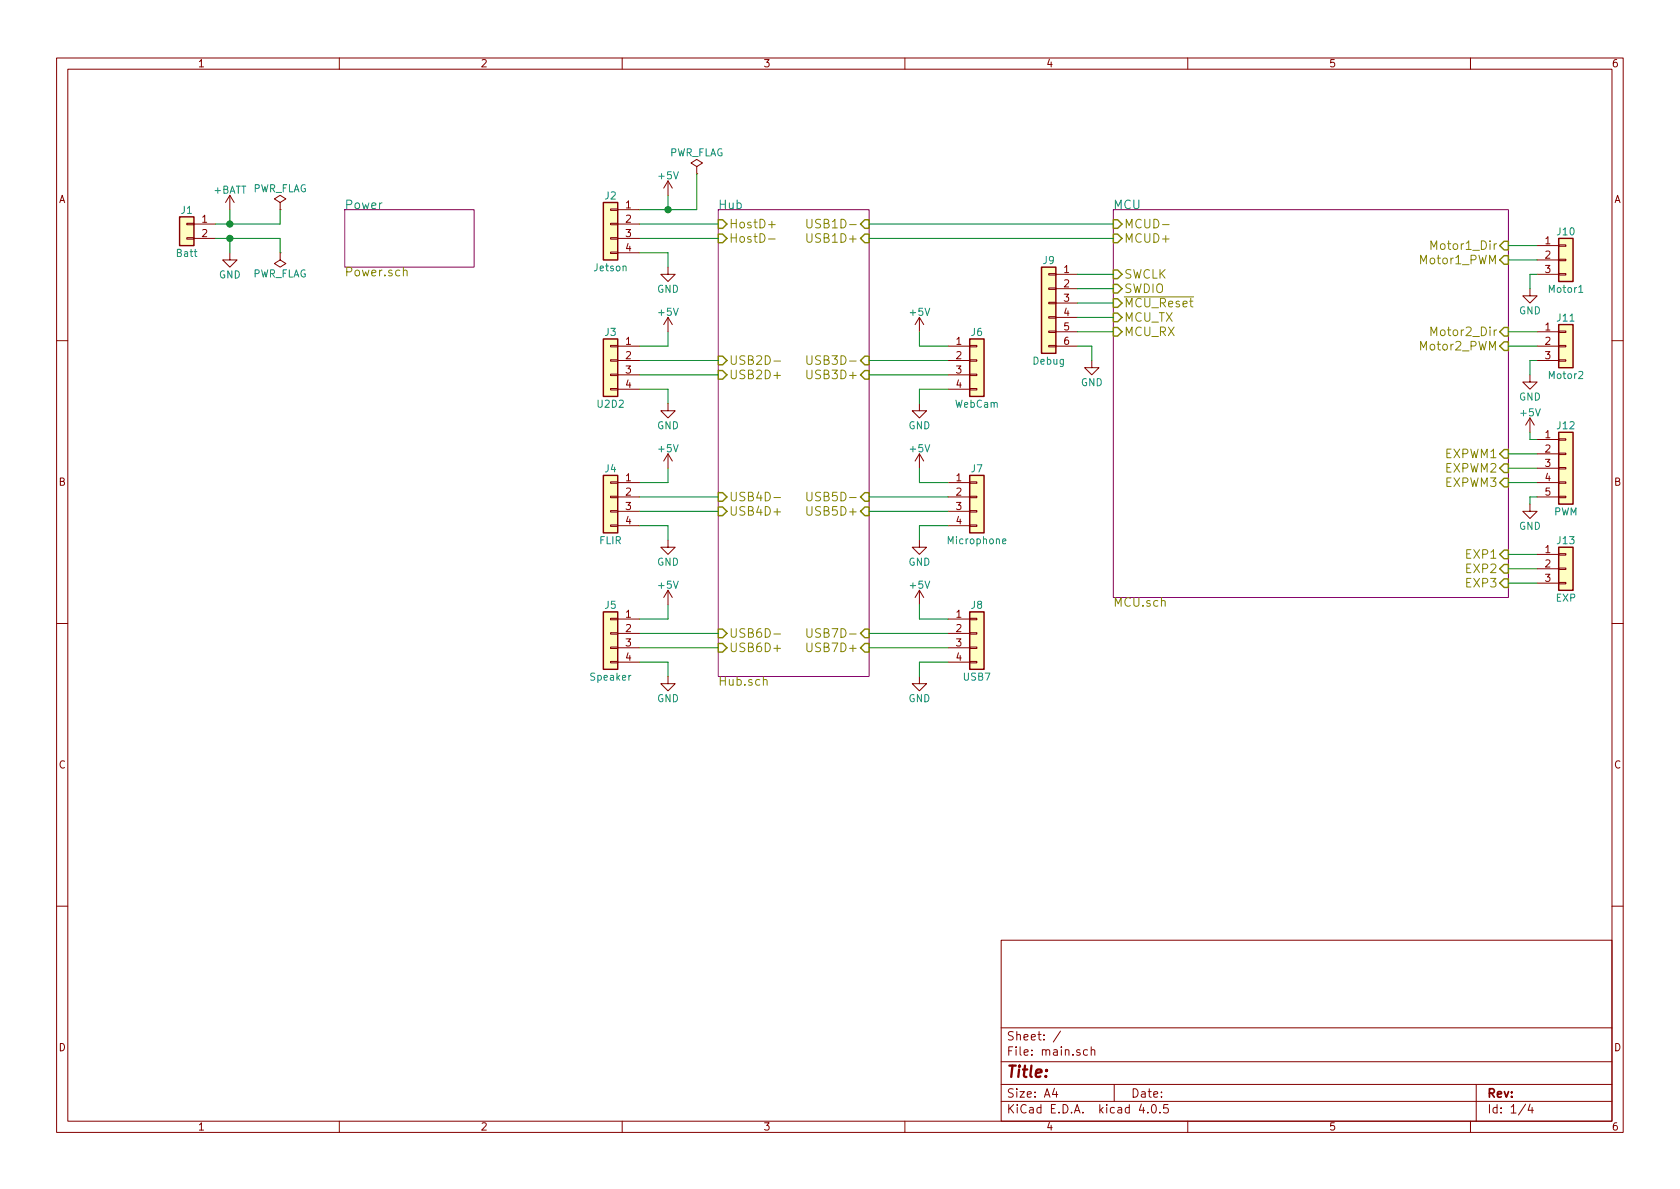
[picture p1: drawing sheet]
<svg xmlns="http://www.w3.org/2000/svg" width="297mm" height="210mm" viewBox="0 0 297 210" stroke-linecap="round" stroke-linejoin="round" font-family="sans-serif">
<g fill="none" stroke="#840000" stroke-width=".18">
<path d="M10 10.3h277v189.9h-277zM12 12.2h273v186.1h-273zM60 10.3v1.9M110 10.3v1.9M160 10.3v1.9M210 10.3v1.9M260 10.3v1.9M33 39.5h1.3v.2h-1.3zM34.3 39.6h3.8M40.6 34.5l-.7 1.3M40.6 34.5v2.6M40.6 34.5l.8 1.3"/>
<path d="M49.5 37.1h.1M49.5 35.8l1-.6-1-.7-1 .7 1 .6v1.3M107.9 39.5h1.3v.2h-1.3zM107.9 37h1.3v.2h-1.3zM109.2 37.1h3.8M109.2 39.6h3.8M118.1 32v2.5M118.1 32l-.8 1.3M118.1 32l.8 1.3M123.2 30.7h.1M123.2 29.5l1-.7-1-.6-1 .6 1 .7v1.2M33 42h1.3v.3h-1.3z"/>
<path d="M34.3 42.2h3.8M40.6 44.7v1.3h1.3l-1.3 1.2-1.2-1.2h1.2M49.5 44.7h.1M49.5 44.7v1.3l1 .6-1 .6-1-.6 1-.6M107.9 44.6h1.3v.2h-1.3zM107.9 42h1.3v.3h-1.3zM109.2 42.2h3.8M109.2 44.7h3.8M118.1 47.2v1.3h1.3l-1.3 1.3-1.3-1.3h1.3M118.1 56.1v2.6M118.1 56.1l.8 1.3M118.1 56.1l-.8 1.3"/>
<path d="M162.6 56.1l-.8 1.3M162.6 56.1v2.6M162.6 56.1l.7 1.3M185.4 58.5h1.3v.3h-1.3zM185.4 56h1.3v.3h-1.3zM185.4 53.5h1.3v.2h-1.3zM185.4 50.9h1.3v.3h-1.3zM185.4 48.4h1.3v.2h-1.3zM186.7 48.5h3.8M186.7 51h3.8M186.7 53.6h3.8M186.7 56.1h3.8"/>
<path d="M186.7 58.7h3.8M270.5 51v1.3h1.3l-1.3 1.3-1.3-1.3h1.3M271.8 48.5h3.8M271.8 58.7h3.8M271.8 43.4h3.8M271.8 46h3.8M275.6 48.4h1.3v.2h-1.3zM275.6 45.8h1.3v.3h-1.3zM275.6 43.3h1.3v.3h-1.3zM275.6 58.5h1.3v.3h-1.3zM10 60.2h2M107.9 68.7h1.3v.3h-1.3z"/>
<path d="M107.9 66.2h1.3v.2h-1.3zM107.9 63.6h1.3v.3h-1.3zM107.9 61.1h1.3v.2h-1.3zM109.2 61.2h3.8M109.2 63.7h3.8M109.2 66.3h3.8M109.2 68.8h3.8M118.1 71.4v1.2h-1.3l1.3 1.3 1.3-1.3h-1.3M162.6 71.4v1.2h1.2l-1.2 1.3-1.3-1.3h1.3M167.6 61.2h3.8M167.6 63.7h3.8M167.6 66.3h3.8"/>
<path d="M167.6 68.8h3.8M171.4 68.7h1.3v.3h-1.3zM171.4 66.2h1.3v.2h-1.3zM171.4 63.6h1.3v.3h-1.3zM171.4 61.1h1.3v.2h-1.3zM185.4 61.1h1.3v.2h-1.3zM186.7 61.2h3.8M193 63.7v1.3h1.3l-1.3 1.3-1.2-1.3h1.2M270.5 66.3v1.3h1.3l-1.3 1.2-1.3-1.2h1.3M270.5 73.9l-.8 1.3M270.5 73.9v2.5M270.5 73.9l.8 1.3"/>
<path d="M271.8 61.2h3.8M271.8 63.7h3.8M271.8 77.7h3.8M275.6 63.6h1.3v.3h-1.3zM275.6 61.1h1.3v.2h-1.3zM275.6 77.6h1.3v.2h-1.3zM285 60.2h2M107.9 92.8h1.3v.3h-1.3zM107.9 90.3h1.3v.2h-1.3zM107.9 87.8h1.3v.2h-1.3zM107.9 85.2h1.3v.3h-1.3zM109.2 85.3h3.8"/>
<path d="M109.2 87.9h3.8M109.2 90.4h3.8M109.2 93h3.8M118.1 95.5v1.3h-1.3l1.3 1.2 1.3-1.2h-1.3M118.1 80.3v2.5M118.1 80.3l.8 1.2M118.1 80.3l-.8 1.2M162.6 95.5v1.3h1.2l-1.2 1.2-1.3-1.2h1.3M162.6 80.3v2.5M162.6 80.3l-.8 1.2M162.6 80.3l.7 1.2M167.6 85.3h3.8"/>
<path d="M167.6 87.9h3.8M167.6 90.4h3.8M167.6 93h3.8M171.4 92.8h1.3v.3h-1.3zM171.4 90.3h1.3v.2h-1.3zM171.4 87.8h1.3v.2h-1.3zM171.4 85.2h1.3v.3h-1.3zM270.5 89.1v1.3h1.3l-1.3 1.3-1.3-1.3h1.3M271.8 85.3h3.8M271.8 87.9h3.8M271.8 80.3h3.8M271.8 82.8h3.8"/>
<path d="M271.8 98h3.8M275.6 87.8h1.3v.2h-1.3zM275.6 85.2h1.3v.3h-1.3zM275.6 82.7h1.3v.2h-1.3zM275.6 80.1h1.3v.3h-1.3zM275.6 97.9h1.3v.3h-1.3zM10 110.3h2M107.9 117h1.3v.2h-1.3zM107.9 114.4h1.3v.3h-1.3zM107.9 111.9h1.3v.2h-1.3zM107.9 109.3h1.3v.3h-1.3zM109.2 109.5h3.8"/>
<path d="M109.2 112h3.8M109.2 114.5h3.8M109.2 117.1h3.8M118.1 119.6v1.3h-1.3l1.3 1.3 1.3-1.3h-1.3M118.1 104.4l.8 1.3M118.1 104.4v2.5M118.1 104.4l-.8 1.3M162.6 119.6v1.3h1.2l-1.2 1.3-1.3-1.3h1.3M162.6 104.4v2.5M162.6 104.4l-.8 1.3M162.6 104.4l.7 1.3M167.6 109.5h3.8"/>
<path d="M167.6 112h3.8M167.6 114.5h3.8M167.6 117.1h3.8M171.4 117h1.3v.2h-1.3zM171.4 114.4h1.3v.3h-1.3zM171.4 111.9h1.3v.2h-1.3zM171.4 109.3h1.3v.3h-1.3zM271.8 100.6h3.8M271.8 103.1h3.8M275.6 103h1.3v.2h-1.3zM275.6 100.5h1.3v.2h-1.3zM285 110.3h2"/>
<path d="M10 160.2h2M177 166.3h108v32h-108zM285 160.2h2M60 198.3v1.9M110 198.3v1.9M160 198.3v1.9M177 194.8h108M177 191.8h108M177 187.8h108M177 181.8h108M186.4 192.5l-.3 1h.9M186.8 193v1"/>
<path d="M187.5 182.3l-1.3 2M192.3 185.7l-.5-.1-.2 .3v.6l.2 .1 .5-.1M192.9 185.7l.2-.1 .4 .1 .1 .9M192.9 185.1v1.5M197 191.8v3M201.8 195.2l-.4 1.1h1M202.9 196.7v.1M203.8 195.4l.1-.1a.81 .81 0 0 1 .6 .6 .81 .81 0 0 1-.3 .8l-.1 .1a.8 .8 0 0 1-.6-.6 .8 .8 0 0 1 .3-.8zM205.1 196.7v.1M206.5 195.3h-.7l-.1 .7 .2-.1 .5 .1 .2 .2-.1 .5-.2 .1-.6-.1M210 198.3v1.9M260 198.3v1.9"/>
<path d="M261 191.8v6.5M269.7 195.2l-1.2 2M270.5 195.2l-.3 1.1h.9M270.9 195.8v1"/>
</g>
<path d="M61 37.1h22.8v10.1h-22.8zM127 37.1h26.7v82.5h-26.7zM196.8 37.1h69.9v68.6h-69.9z" fill="none" stroke="#840084" stroke-width=".18"/>
<g fill="none" stroke="#848400" stroke-width=".18">
<path d="M135.9 39.7h1.2M142.7 38.8v1.4a.48 .48 0 0 0 .9-.2v-1.2M205.5 39.7h1.2M71.3 47.9l.1-.1a.36 .36 0 0 1 .6 .2v.8M135.9 42.3h1.2M142.7 41.3v1.4a.48 .48 0 0 0 .9-.1v-1.3M198.8 52.5h12.2M136.8 63.8h1.2M136.8 66.4h1.2M142.7 62.9v1.4a.48 .48 0 0 0 .9-.1v-1.3M142.7 65.5v1.3a.48 .48 0 0 0 .9-.1v-1.2M136.8 88h1.2"/>
<path d="M136.8 90.5h1.2M142.7 87v1.4a.48 .48 0 0 0 .9-.1v-1.3M142.7 89.6v1.4a.48 .48 0 0 0 .9-.2v-1.2M136.8 112.1h1.2M136.8 114.6h1.2M142.7 111.2v1.3a.48 .48 0 0 0 .9-.1v-1.2M142.7 113.7v1.4a.48 .48 0 0 0 .9-.1v-1.3M135 120.3l.1-.1a.36 .36 0 0 1 .5 .2v.8"/>
</g>
<g fill="none" stroke="#848400" stroke-width=".25">
<path d="M127 38.9h.8l.7 .7-.7 .8h-.8zM152.9 38.9h.8v1.5h-.8l-.8-.8zM196.8 38.9h.8l.8 .7-.8 .8h-.8zM127 41.4h.8l.7 .8-.7 .7h-.8zM152.9 41.4h.8v1.5h-.8l-.8-.7zM196.8 41.4h.8l.8 .8-.8 .7h-.8zM196.8 47.7h.8l.8 .8-.8 .8h-.8zM196.8 50.3h.8l.8 .7-.8 .8h-.8zM196.8 52.8h.8l.8 .8-.8 .8h-.8zM196.8 55.4h.8l.8 .7-.8 .8h-.8zM196.8 57.9h.8l.8 .8-.8 .7h-.8zM265.9 42.7h.8v1.5h-.8l-.7-.8z"/>
<path d="M265.9 45.2h.8v1.5h-.8l-.7-.7zM265.9 57.9h.8v1.5h-.8l-.7-.7zM127 63h.8l.7 .7-.7 .8h-.8zM127 65.5h.8l.7 .8-.7 .8h-.8zM152.9 63h.8v1.5h-.8l-.8-.8zM152.9 65.5h.8v1.6h-.8l-.8-.8zM265.2 61.2l.7-.8h.8v1.6h-.8zM265.9 79.5h.8v1.5h-.8l-.7-.7zM127 87.1h.8l.7 .8-.7 .7h-.8zM127 89.7h.8l.7 .7-.7 .8h-.8zM152.9 87.1h.8v1.5h-.8l-.8-.7zM152.9 89.7h.8v1.5h-.8l-.8-.8z"/>
<path d="M265.2 82.8l.7-.8h.8v1.6h-.8zM265.2 85.3l.7-.7h.8v1.5h-.8zM265.2 98l.7-.7h.8v1.5h-.8zM127 111.2h.8l.7 .8-.7 .8h-.8zM127 113.8h.8l.7 .7-.7 .8h-.8zM152.9 111.2h.8v1.6h-.8l-.8-.8zM152.9 113.8h.8v1.5h-.8l-.8-.8zM265.2 100.6l.7-.8h.8v1.5h-.8zM265.9 102.4h.8v1.5h-.8l-.7-.8z"/>
</g>
<g fill="#ffffc2" stroke="#ffffc2" stroke-width=".18">
<path d="M171.4 59.9h2.6v10.2h-2.6z"/>
<path d="M171.4 84.1h2.6v10.1h-2.6z"/>
<path d="M171.4 108.2h2.6v10.2h-2.6z"/>
<path d="M106.7 108.2h2.5v10.2h-2.5z"/>
<path d="M106.7 84.1h2.5v10.1h-2.5z"/>
<path d="M106.7 59.9h2.5v10.2h-2.5z"/>
<path d="M106.7 35.8h2.5v10.2h-2.5z"/>
<path d="M31.7 38.3h2.6v5.1h-2.6z"/>
<path d="M184.1 47.2h2.6v15.3h-2.6z"/>
<path d="M275.6 42.2h2.5v7.6h-2.5z"/>
<path d="M275.6 57.4h2.5v7.6h-2.5z"/>
<path d="M275.6 76.4h2.5v12.7h-2.5z"/>
<path d="M275.6 96.8h2.5v7.6h-2.5z"/>
</g>
<g fill="none" stroke="#840000" stroke-width=".25">
<path d="M31.7 38.3h2.6v5.1h-2.6zM106.7 35.8h2.5v10.2h-2.5zM106.7 59.9h2.5v10.2h-2.5zM171.4 59.9h2.6v10.2h-2.6zM184.1 47.2h2.6v15.3h-2.6zM275.6 42.2h2.5v7.6h-2.5zM275.6 57.4h2.5v7.6h-2.5zM275.6 76.4h2.5v12.7h-2.5zM106.7 84.1h2.5v10.1h-2.5zM171.4 84.1h2.6v10.1h-2.6zM275.6 96.8h2.5v7.6h-2.5zM106.7 108.2h2.5v10.2h-2.5z"/>
<path d="M171.4 108.2h2.6v10.2h-2.6z"/>
</g>
<g fill="none" stroke="#008400" stroke-width=".18">
<path d="M40.6 37.1v2.5M49.5 37.1v2.5h-11.4M113 39.6h14M118.1 34.5v2.6M123.2 30.7v6.4h-10.2M153.7 39.6h43.1M38.1 42.2h11.4v2.5M40.6 42.2v2.5M113 42.2h14M113 44.7h5.1v2.5M118.1 58.7v2.5h-5.1M153.7 42.2h43.1"/>
<path d="M162.6 58.7v2.5h5M190.5 48.5h6.3M190.5 51h6.3M190.5 53.6h6.3M190.5 56.1h6.3M190.5 58.7h6.3M266.7 58.7h5.1M266.7 43.4h5.1M266.7 46h5.1M271.8 48.5h-1.3v2.5M113 68.8h5.1v2.6M113 66.3h14"/>
<path d="M113 63.7h14M153.7 66.3h13.9M153.7 63.7h13.9M167.6 68.8h-5v2.6M190.5 61.2h2.5v2.5M266.7 61.2h5.1M270.5 76.4v1.3h1.3M271.8 63.7h-1.3v2.6M113 93h5.1v2.5M113 90.4h14M113 87.9h14M118.1 82.8v2.5h-5.1"/>
<path d="M153.7 90.4h13.9M153.7 87.9h13.9M162.6 82.8v2.5h5M167.6 93h-5v2.5M266.7 85.3h5.1M266.7 80.3h5.1M266.7 82.8h5.1M266.7 98h5.1M271.8 87.9h-1.3v1.2M113 117.1h5.1v2.5M113 114.5h14M113 112h14"/>
<path d="M118.1 106.9v2.6h-5.1M153.7 114.5h13.9M153.7 112h13.9M162.6 106.9v2.6h5M167.6 117.1h-5v2.5M266.7 100.6h5.1M266.7 103.1h5.1"/>
</g>
<path d="M279.1 51.7h.8M177.3 95.7l.6-.1-.1-.2-.4-.1-.1 .2v.6h.5" fill="none" stroke="#008484" stroke-width=".18"/>
<g fill="#008400" stroke="#008400" stroke-width=".25">
<circle cx="40.6" cy="39.6" r=".51"/>
<circle cx="40.6" cy="42.2" r=".51"/>
<circle cx="118.1" cy="37.1" r=".51"/>
</g>
<text font-size="2.8" fill="#840000" x="178" y="190.5">Title:</text>
<g font-size="2.1" fill="#008484">
<text x="61" y="37">Power</text>
<text x="127" y="37">Hub</text>
<text x="196.8" y="37">MCU</text>
</g>
<g font-size="2.1" fill="#848400">
<text x="128.9" y="40.4">HostD+</text>
<text x="143.8" y="40.4">USB1D-</text>
<text x="198.8" y="40.4">MCUD-</text>
<text x="128.9" y="42.9">HostD-</text>
<text x="143.3" y="42.9">USB1D+</text>
<text x="198.8" y="42.9">MCUD+</text>
<text x="251.3" y="46.7">Motor1_PWM</text>
<text x="253.6" y="44.2">Motor1_Dir</text>
<text x="61" y="48.9">Power.sch</text>
<text x="198.8" y="49.3">SWCLK</text>
<text x="198.8" y="51.8">SWDIO</text>
<text x="198.8" y="54.4">MCU_Reset</text>
<text x="198.8" y="56.9">MCU_TX</text>
<text x="198.8" y="59.4">MCU_RX</text>
<text x="253.6" y="59.4">Motor2_Dir</text>
<text x="128.9" y="64.5">USB2D-</text>
<text x="143.8" y="64.5">USB3D-</text>
<text x="251.3" y="62">Motor2_PWM</text>
<text x="128.9" y="67.1">USB2D+</text>
<text x="143.3" y="67.1">USB3D+</text>
<text x="255.6" y="81">EXPWM1</text>
<text x="255.6" y="83.6">EXPWM2</text>
<text x="128.9" y="88.6">USB4D-</text>
<text x="143.8" y="88.6">USB5D-</text>
<text x="255.6" y="86.1">EXPWM3</text>
<text x="128.9" y="91.2">USB4D+</text>
<text x="143.3" y="91.2">USB5D+</text>
<text x="259.3" y="98.8">EXP1</text>
<text x="259.3" y="101.3">EXP2</text>
<text x="196.8" y="107.3">MCU.sch</text>
<text x="259.3" y="103.9">EXP3</text>
<text x="128.9" y="112.8">USB6D-</text>
<text x="143.8" y="112.8">USB7D-</text>
<text x="128.9" y="115.3">USB6D+</text>
<text x="143.3" y="115.3">USB7D+</text>
<text x="127" y="121.3">Hub.sch</text>
</g>
<g font-size="2.1" fill="#840000">
<text x="178" y="184">Sheet: /</text>
<text x="178" y="186.7">File: main.sch</text>
<text x="178" y="196.9">KiCad E.D.A. kicad 4.0.5</text>
<text x="178" y="194.1">Size: A4</text>
<text x="200" y="194.1">Date:</text>
<text x="263" y="194.1">Rev:</text>
<text x="263" y="196.9">Id: 1/4</text>
</g>
<g font-size="1.8" fill="#840000">
<text x="35" y="11.9">1</text>
<text x="85" y="11.9">2</text>
<text x="135" y="11.9">3</text>
<text x="185" y="11.9">4</text>
<text x="235" y="11.9">5</text>
<text x="285" y="11.9">6</text>
<text x="10.4" y="35.9">A</text>
<text x="285.4" y="35.9">A</text>
<text x="35.7" y="39.4">1</text>
<text x="35.7" y="41.9">2</text>
<text x="110.6" y="36.8">1</text>
<text x="110.6" y="39.4">2</text>
<text x="110.6" y="41.9">3</text>
<text x="110.6" y="44.4">4</text>
<text x="273.2" y="43.2">1</text>
<text x="273.2" y="45.7">2</text>
<text x="188.1" y="48.3">1</text>
<text x="188.1" y="50.8">2</text>
<text x="188.1" y="53.3">3</text>
<text x="273.2" y="48.3">3</text>
<text x="188.1" y="55.9">4</text>
<text x="188.1" y="58.4">5</text>
<text x="273.2" y="58.4">1</text>
<text x="110.6" y="61">1</text>
<text x="110.6" y="63.5">2</text>
<text x="169.1" y="61">1</text>
<text x="169.1" y="63.5">2</text>
<text x="188.1" y="61">6</text>
<text x="273.2" y="61">2</text>
<text x="273.2" y="63.5">3</text>
<text x="110.6" y="66">3</text>
<text x="110.6" y="68.6">4</text>
<text x="169.1" y="66">3</text>
<text x="169.1" y="68.6">4</text>
<text x="273.2" y="77.5">1</text>
<text x="273.2" y="80">2</text>
<text x="273.2" y="82.5">3</text>
<text x="10.4" y="85.9">B</text>
<text x="110.6" y="85.1">1</text>
<text x="110.6" y="87.6">2</text>
<text x="169.1" y="85.1">1</text>
<text x="169.1" y="87.6">2</text>
<text x="273.2" y="85.1">4</text>
<text x="273.2" y="87.6">5</text>
<text x="285.4" y="85.9">B</text>
<text x="110.6" y="90.2">3</text>
<text x="110.6" y="92.7">4</text>
<text x="169.1" y="90.2">3</text>
<text x="169.1" y="92.7">4</text>
<text x="273.2" y="97.8">1</text>
<text x="273.2" y="100.3">2</text>
<text x="273.2" y="102.9">3</text>
<text x="110.6" y="109.2">1</text>
<text x="110.6" y="111.8">2</text>
<text x="169.1" y="109.2">1</text>
<text x="169.1" y="111.8">2</text>
<text x="110.6" y="114.3">3</text>
<text x="110.6" y="116.8">4</text>
<text x="169.1" y="114.3">3</text>
<text x="169.1" y="116.8">4</text>
<text x="10.4" y="135.9">C</text>
<text x="285.4" y="135.9">C</text>
<text x="10.4" y="185.9">D</text>
<text x="285.4" y="185.9">D</text>
<text x="35" y="199.9">1</text>
<text x="85" y="199.9">2</text>
<text x="135" y="199.9">3</text>
<text x="185" y="199.9">4</text>
<text x="235" y="199.9">5</text>
<text x="285" y="199.9">6</text>
</g>
<g font-size="1.8" fill="#008484">
<text x="118.2" y="27.6">PWR_FLAG</text>
<text x="37.8" y="34.2">+BATT</text>
<text x="44.6" y="34">PWR_FLAG</text>
<text x="107" y="35.2">J2</text>
<text x="116.5" y="31.7">+5V</text>
<text x="32.1" y="37.8">J1</text>
<text x="275.4" y="41.6">J10</text>
<text x="31.3" y="45.4">Batt</text>
<text x="105.1" y="47.9">Jetson</text>
<text x="184.5" y="46.7">J9</text>
<text x="38.7" y="49.2">GND</text>
<text x="44.6" y="49">PWR_FLAG</text>
<text x="116.2" y="51.8">GND</text>
<text x="273.9" y="51.8">Motor1</text>
<text x="107" y="59.4">J3</text>
<text x="116.5" y="55.8">+5V</text>
<text x="161" y="55.8">+5V</text>
<text x="171.8" y="59.4">J6</text>
<text x="268.6" y="55.6">GND</text>
<text x="275.4" y="56.8">J11</text>
<text x="182.7" y="64.5">Debug</text>
<text x="191.1" y="68.3">GND</text>
<text x="268.6" y="70.8">GND</text>
<text x="273.9" y="67">Motor2</text>
<text x="105.7" y="72.1">U2D2</text>
<text x="116.2" y="75.9">GND</text>
<text x="160.6" y="75.9">GND</text>
<text x="168.9" y="72.1">WebCam</text>
<text x="268.9" y="73.6">+5V</text>
<text x="275.4" y="75.9">J12</text>
<text x="107" y="83.5">J4</text>
<text x="116.5" y="80">+5V</text>
<text x="161" y="80">+5V</text>
<text x="171.8" y="83.5">J7</text>
<text x="268.6" y="93.7">GND</text>
<text x="274.7" y="91.1">PWM</text>
<text x="106" y="96.2">FLIR</text>
<text x="116.2" y="100">GND</text>
<text x="160.6" y="100">GND</text>
<text x="167.7" y="96.2">Microphone</text>
<text x="275.4" y="96.2">J13</text>
<text x="107" y="107.6">J5</text>
<text x="116.5" y="104.1">+5V</text>
<text x="161" y="104.1">+5V</text>
<text x="171.8" y="107.6">J8</text>
<text x="275.1" y="106.4">EXP</text>
<text x="104.5" y="120.3">Speaker</text>
<text x="116.2" y="124.1">GND</text>
<text x="160.6" y="124.1">GND</text>
<text x="170.4" y="120.3">USB7</text>
</g>
</svg>
